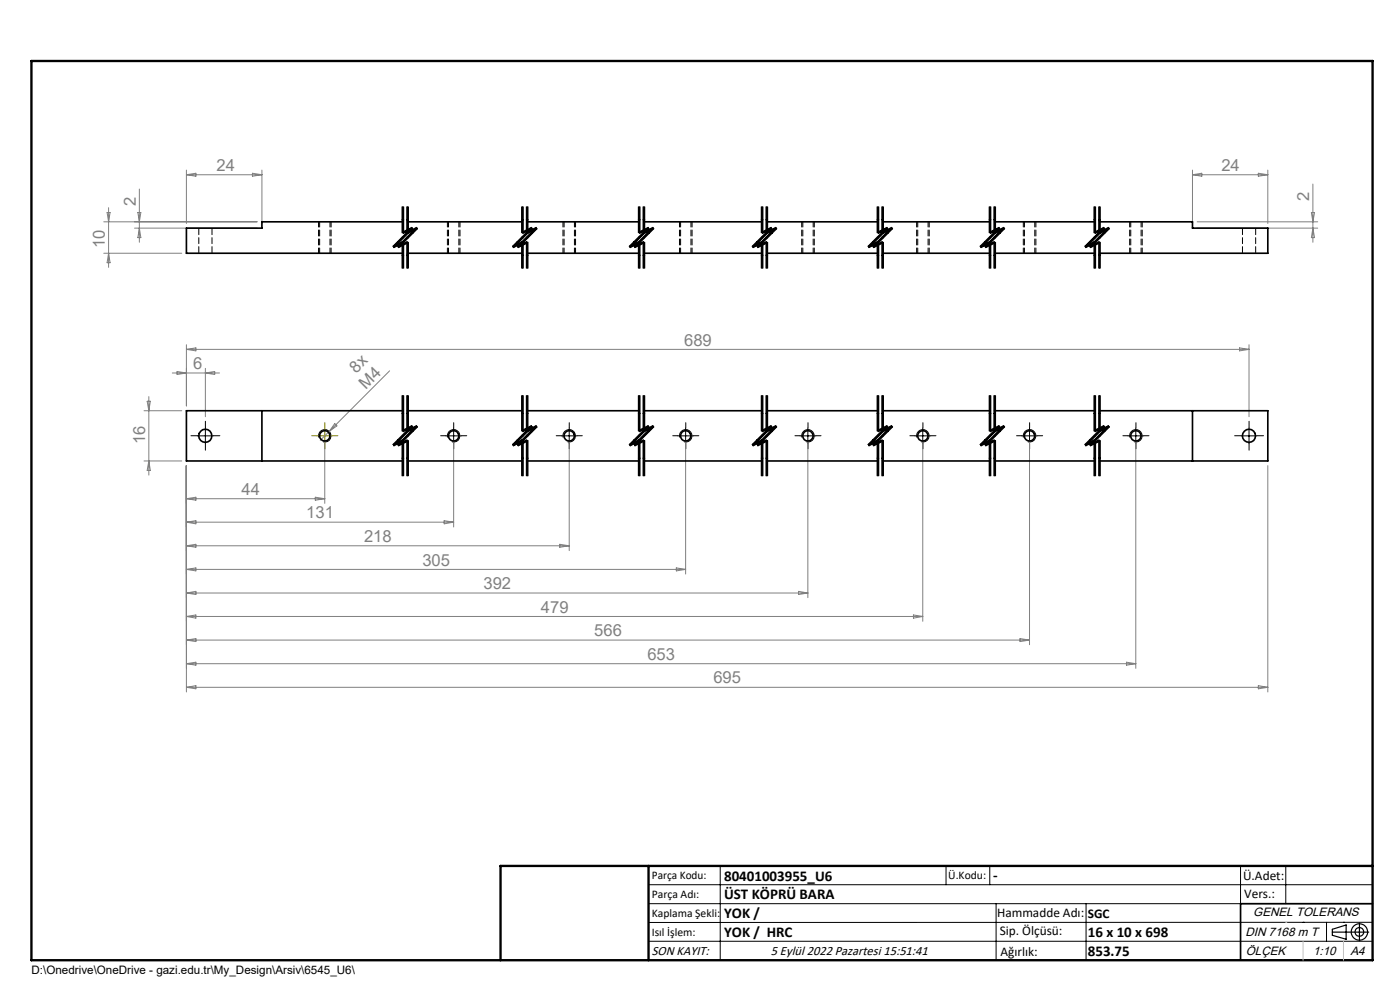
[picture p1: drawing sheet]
<svg xmlns="http://www.w3.org/2000/svg" width="297mm" height="210mm" viewBox="0 0 297 210" stroke-linecap="round" stroke-linejoin="round" font-family="sans-serif">
<g fill="none" stroke="#000" stroke-width=".21">
<path d="M85.3 43.9v5.5M85.3 51.4v5.5M85.4 51.2l-2 1M85.5 43.9v5.5l2-1-4 4 2-1v5.5M85.5 51.5l-2 1M85.6 46.6v2.8zM85.6 43.9v2.7M85.6 51.4v5.5M86.3 43.9v5.5M86.3 51.4v5.5M86.4 51.2l-2 1M86.5 43.9v5.5l2-1-4 4 2-1v5.5"/>
<path d="M86.5 51.5l-2 1M86.5 49.5l2-1-3.9 4M86.6 43.9v5.5M86.6 51.4v5.5M87.3 48.3l-4 4M87.4 48.2l-2 1M87.5 48.5l-2 1M87.6 48.5l-4 4M88.3 48.3l-4 4M88.4 48.2l-2 1M110.7 43.9v5.5M110.7 51.4v5.5"/>
<path d="M110.8 51.2l-2 1M110.8 43.9v5.5l2-1-4 4 2-1v5.5M110.9 51.5l-2 1M111 43.9v5.5M111 51.4v5.5M111.7 43.9v5.5M111.7 51.4v5.5M111.8 43.9v5.5l2-1-4 4 2-1v5.5M111.9 51.5l-2 1M112 43.9v5.5M112 51.4v5.5M112.7 48.3l-4 4"/>
<path d="M112.8 48.2l-2 1M112.9 48.5l-2 1M113 48.5l-4 4M113.7 48.3l-4 4 2.1-1.1M113.8 48.2l-2 1M113.9 48.5l-2 1M114 48.5l-4 4M135.4 43.9v5.5M135.4 51.4v5.5M135.5 51.2l-2 1M135.6 43.9v5.5l2-1-4 4 2-1v5.5M135.7 51.5l-2 1"/>
<path d="M135.8 43.9v5.5M135.8 51.4v5.5M136.4 43.9v5.5M136.4 51.4v5.5M136.5 51.2l-2 1M136.6 43.9v5.5l2-1-4 4 2-1v5.5M136.7 51.5l-2 1M136.8 43.9v5.5M136.8 51.4v5.5M137.5 48.3l-4 4M137.5 48.2l-2 1M137.7 48.5l-2 1"/>
<path d="M137.7 48.5l-4 4M138.5 48.3l-4 4M138.5 48.2l-2 1M138.7 48.5l-2 1M138.7 48.5l-4 4M161.5 43.9v5.5M161.5 51.4v5.5M161.6 51.2l-2 1M161.7 43.9v5.5l2-1-4 4 2-1v5.5M161.8 51.5l-2 1M161.9 43.9v5.5M161.9 51.4v5.5"/>
<path d="M162.5 43.9v5.5M162.5 51.4v5.5M162.6 51.2l-2 1M162.7 43.9v5.5l2-1-4 4 2-1v5.5M162.8 51.5l-2 1M162.9 43.9v5.5M162.9 51.4v5.5M163.5 48.3l-4 4M163.6 48.2l-2 1M163.8 48.5l-2 1M163.8 48.5l-4 4M164.5 48.3l-4 4"/>
<path d="M164.6 48.2l-2 1M164.8 48.5l-2 1M164.8 48.5l-4 4M186.1 43.9v5.5M186.1 51.4v5.5M186.2 51.2l-2 1M186.2 43.9v5.5l2-1-4 4 2-1v5.5M186.3 51.5l-2 1M186.4 43.9v5.5M186.4 51.4v5.5M187.1 43.9v5.5M187.1 51.4v5.5"/>
<path d="M187.2 51.2l-2 1M187.2 43.9v5.5l2-1-4 4 2-1v5.5M187.3 51.5l-2 1M187.4 43.9v5.5M187.4 51.4v5.5M188.1 48.3l-4 4M188.2 48.2l-2 1M188.3 48.5l-2 1M188.4 48.5l-4 4M189.1 48.3l-4 4M189.2 48.2l-2 1M189.3 48.5l-2 1"/>
<path d="M189.4 48.5l-4 4M209.8 43.9v5.5M209.8 51.4v5.5M209.9 51.2l-2 1M210 43.9v5.5l2-1-4 4 2-1v5.5M210.1 51.5l-2 1M210.2 43.9v5.5M210.2 51.4v5.5M210.8 43.9v5.5M210.8 51.4v5.5M210.9 51.2l-2 1M211 43.9v5.5l2-1-4 4 2-1v5.5"/>
<path d="M211.1 51.5l-2 1M211.2 43.9v5.5M211.2 51.4v5.5M211.9 48.3l-4 4M211.9 48.2l-2 1M212.1 48.5l-2 1M212.2 48.5l-4 4M212.9 48.3l-4 4M212.9 48.2l-2 1M213.1 48.5l-2 1M213.2 48.5l-4 4M232.1 43.9v5.5"/>
<path d="M232.1 51.4v5.5M232.2 51.2l-2 1M232.2 43.9v5.5l2-1-4 4 2-1v5.5M232.3 51.5l-2 1M232.4 43.9v5.5M232.4 51.4v5.5M233.1 43.9v5.5M233.1 51.4v5.5M233.2 51.2l-2 1M233.2 43.9v5.5l2-1-4 4 2-1v5.5M233.3 51.5l-2 1M233.4 43.9v5.5"/>
<path d="M233.4 51.4v5.5M234.1 48.3l-4 4M234.2 48.2l-2 1M234.3 48.5l-2 1M234.4 48.5l-4 4M235.1 48.3l-4 4M235.2 48.2l-2 1M235.3 48.5l-2 1M235.4 48.5l-4 4M41.9 92.5h3.3M43.6 90.8v3.3M67.6 92.8a1.33 1.33 0 0 1 1.1-1.7 1.33 1.33 0 0 1 1.5 1.4 1.33 1.33 0 0 1-1.7 1.2"/>
<path d="M85.3 83.9v7.5M85.3 93.4v7.5M85.4 93.3l-2 1M85.5 83.9v7.5l2-1-4 4 2-1v7.5M85.5 93.6l-2 1M85.6 87.7v3.7zM85.6 83.9v3.8M85.6 93.4v7.5M86.3 83.9v7.5M86.3 93.4v7.5M86.4 93.3l-2 1M86.5 83.9v7.5l2-1-4 4 2-1v7.5"/>
<path d="M86.5 93.6l-2 1M86.6 83.9v7.5M86.6 93.4v7.5M87.3 90.3l-4 4M87.4 90.3l-2 1M87.5 90.6l-2 1M87.6 90.6l-4 4M88.3 90.3l-4 4M88.4 90.3l-2 1M88.5 90.6l-2 1M88.6 90.6l-4 4M94.6 92.5h3.3"/>
<path d="M94.9 92.8a1.33 1.33 0 0 1 1.2-1.7 1.33 1.33 0 0 1 1.4 1.4 1.33 1.33 0 0 1-1.6 1.2M96.2 90.8v3.3M110.7 83.9v7.5M110.7 93.4v7.5M110.8 93.3l-2 1M110.8 83.9v7.5l2-1-4 4 2-1v7.5M110.9 93.6l-2 1M111 83.9v7.5M111 93.4v7.5M111.7 83.9v7.5M111.7 93.4v7.5M111.8 93.3l-2 1"/>
<path d="M111.8 83.9v7.5l2-1-4 4 2-1v7.5M111.9 93.6l-2 1M112 83.9v7.5M112 93.4v7.5M112.7 90.3l-4 4M112.8 90.3l-2 1M112.9 90.6l-2 1M113 90.6l-4 4M113.7 90.3l-4 4M113.8 90.3l-2 1M113.9 90.6l-2 1M114 90.6l-4 4"/>
<path d="M119.1 92.5h3.3M119.5 92.8a1.33 1.33 0 0 1 1.1-1.7 1.33 1.33 0 0 1 1.4 1.4 1.33 1.33 0 0 1-1.6 1.2M120.8 90.8v3.3M135.4 83.9v7.5M135.4 93.4v7.5M135.5 93.3l-2 1M135.6 83.9v7.5l2-1-4 4 2-1v7.5M135.7 93.6l-2 1M135.8 83.9v7.5M135.8 93.4v7.5M136.4 83.9v7.5M136.4 93.4v7.5"/>
<path d="M136.5 93.3l-2 1M136.6 83.9v7.5l2-1-4 4 2-1v7.5M136.7 93.6l-2 1M136.8 83.9v7.5M136.8 93.4v7.5M137.5 90.3l-4 4M137.5 90.3l-2 1M137.7 90.6l-2 1M137.7 90.6l-4 4M138.5 90.3l-4 4M138.5 90.3l-2 1M138.7 90.6l-2 1"/>
<path d="M138.7 90.6l-4 4M143.8 92.5h3.3M144.2 92.8a1.33 1.33 0 0 1 1.1-1.7 1.33 1.33 0 0 1 1.5 1.4 1.33 1.33 0 0 1-1.7 1.2M145.5 90.8v3.3M161.5 83.9v7.5M161.5 93.4v7.5M161.6 93.3l-2 1M161.7 83.9v7.5l2-1-4 4 2-1v7.5M161.8 93.6l-2 1M161.9 83.9v7.5M161.9 93.4v7.5M162.5 83.9v7.5"/>
<path d="M162.5 93.4v7.5M162.6 93.3l-2 1M162.7 83.9v7.5l2-1-4 4 2-1v7.5M162.8 93.6l-2 1M162.9 83.9v7.5M162.9 93.4v7.5M163.5 90.3l-4 4M163.6 90.3l-2 1M163.8 90.6l-2 1M163.8 90.6l-4 4M164.5 90.3l-4 4M164.6 90.3l-2 1"/>
<path d="M164.8 90.6l-2 1M164.8 90.6l-4 4M169.7 92.5h3.4M170.1 92.8a1.33 1.33 0 0 1 1.1-1.7 1.33 1.33 0 0 1 1.5 1.4 1.33 1.33 0 0 1-1.6 1.2M171.4 90.8v3.3M186.1 83.9v7.5M186.1 93.4v7.5M186.2 93.3l-2 1M186.2 83.9v7.5l2-1-4 4 2-1v7.5M186.3 93.6l-2 1M186.4 83.9v7.5M186.4 93.4v7.5"/>
<path d="M187.1 83.9v7.5M187.1 93.4v7.5M187.2 93.3l-2 1M187.2 83.9v7.5l2-1-4 4 2-1v7.5M187.3 93.6l-2 1M187.4 83.9v7.5M187.4 93.4v7.5M188.1 90.3l-4 4M188.2 90.3l-2 1M188.3 90.6l-2 1M188.4 90.6l-4 4M189.1 90.3l-4 4"/>
<path d="M189.2 90.3l-2 1M189.3 90.6l-2 1M189.4 90.6l-4 4M194.1 92.5h3.3M194.5 92.8a1.33 1.33 0 0 1 1.1-1.7 1.33 1.33 0 0 1 1.5 1.4 1.33 1.33 0 0 1-1.7 1.2M195.8 90.8v3.3M209.8 83.9v7.5M209.8 93.4v7.5M209.9 93.3l-2 1M210 83.9v7.5l2-1-4 4 2-1v7.5M210.1 93.6l-2 1M210.2 83.9v7.5"/>
<path d="M210.2 93.4v7.5M210.8 83.9v7.5M210.8 93.4v7.5M210.9 93.3l-2 1M211 83.9v7.5l2-1-4 4 2-1v7.5M211.1 93.6l-2 1M211.2 83.9v7.5M211.2 93.4v7.5M211.9 90.3l-4 4M211.9 90.3l-2 1M212.1 90.6l-2 1M212.2 90.6l-4 4"/>
<path d="M212.9 90.3l-4 4M212.9 90.3l-2 1M213.1 90.6l-2 1M213.2 90.6l-4 4M216.7 92.5h3.4M217.1 92.8a1.34 1.34 0 0 1 1.1-1.7 1.34 1.34 0 0 1 1.5 1.4 1.34 1.34 0 0 1-1.6 1.2M218.4 90.8v3.3M232.1 83.9v7.5M232.1 93.4v7.5M232.2 93.3l-2 1M232.2 83.9v7.5l2-1-4 4 2-1v7.5M232.3 93.6l-2 1"/>
<path d="M232.4 83.9v7.5M232.4 93.4v7.5M233.1 83.9v7.5M233.1 93.4v7.5M233.2 93.3l-2 1M233.2 83.9v7.5l2-1-4 4 2-1v7.5M233.3 93.6l-2 1M233.4 83.9v7.5M233.4 93.4v7.5M234.1 90.3l-4 4M234.2 90.3l-2 1M234.3 90.6l-2 1"/>
<path d="M234.4 90.6l-4 4M235.1 90.3l-4 4M235.2 90.3l-2 1M235.3 90.6l-2 1M235.4 90.6l-4 4M239.3 92.5h3.3M239.7 92.8a1.33 1.33 0 0 1 1.1-1.7 1.33 1.33 0 0 1 1.5 1.4 1.33 1.33 0 0 1-1.7 1.2M240.9 90.8v3.3M263.3 92.5h3.3M265 90.8v3.3M137.6 187.7h153.6M137.6 191.7h153.6"/>
<path d="M137.6 199.7h153.6M152.8 183.7v20M200.7 183.7v4M210 183.7v4M211.3 191.7v12M230.4 191.7v12M263.2 183.7v20M272.8 183.7v8M276.4 195.6h.1M281.4 195.6v4.1M285 195.6h.1M291.2 195.6l-153.6 .1"/>
</g>
<g fill="none" stroke="#000" stroke-width=".25">
<path d="M282.6 197.7h7.8M282.6 197.1l3-.9v3l-3-.8zM288.4 195.8v3.8M106.2 203.7h185"/>
<circle cx="288.4" cy="197.7" r="1.74"/>
<circle cx="288.4" cy="197.7" r=".93"/>
</g>
<g fill="none" stroke="#000" stroke-width=".21" stroke-dasharray="15.2 1.3 1.3 1.3">
<path d="M41.9 92.4h-1.4M43.6 90.8v-1.4M43.6 94.1v1.4M45.2 92.4h1.4M94.6 92.4h-1.1M96.2 90.8v-1.1M96.2 94.1v1.1M97.9 92.4h1.1M119.1 92.4h-1.1M120.8 90.8v-1.1M120.8 94.1v1.1M122.4 92.4h1.1"/>
<path d="M143.8 92.4h-1.1M145.5 90.8v-1.1M145.5 94.1v1.1M147.1 92.4h1.1M169.7 92.4h-1.1M171.4 90.8v-1.1M171.4 94.1v1.1M173.1 92.4h1.1M194.1 92.4h-1.1M195.8 90.8v-1.1M195.8 94.1v1.1M197.5 92.4h1.1"/>
<path d="M216.8 92.4h-1.1M218.4 90.8v-1.1M218.4 94.1v1.1M220.1 92.4h1.1M239.3 92.4h-1.1M241 90.8v-1.1M241 94.1v1.1M242.6 92.4h1.1M263.3 92.4h-1.4M265 90.8v-1.4M265 94.1v1.4M266.6 92.4h1.4"/>
</g>
<path d="M67.2 92.4h-1.1M68.9 90.8v-1.1M68.9 94.1v1.1M70.6 92.4h1.1" fill="none" stroke="#808000" stroke-width=".21" stroke-dasharray="15.2 1.3 1.3 1.3"/>
<path d="M67.2 92.5h3.4M68.9 90.8v3.3" fill="none" stroke="#808000" stroke-width=".21"/>
<g fill="none" stroke="#000" stroke-width=".21" stroke-dasharray="1.3 .6" stroke-dashoffset=".2">
<path d="M67.6 47v6.7M67.8 47v6.7M70 53.7v-6.7M70.2 53.7v-6.7M94.9 47v6.7M95.1 47v6.7M97.3 53.7v-6.7M97.6 53.7v-6.7M119.4 47v6.7M119.7 47v6.7M121.9 53.7v-6.7M122.1 53.7v-6.7"/>
<path d="M144.1 47v6.7M144.4 47v6.7M146.6 53.7v-6.7M146.8 53.7v-6.7M170.1 47v6.7M170.3 47v6.7M172.5 53.7v-6.7M172.7 53.7v-6.7M194.5 47v6.7M194.7 47v6.7M196.9 53.7v-6.7M197.1 53.7v-6.7"/>
<path d="M217.1 47v6.7M217.3 47v6.7M219.5 53.7v-6.7M219.8 53.7v-6.7M239.6 47v6.7M239.9 47v6.7M242.1 53.7v-6.7M242.3 53.7v-6.7"/>
</g>
<g fill="none" stroke="#000" stroke-width=".21" stroke-dasharray="6.3 1.3 1.3 1.3" stroke-dashoffset="4.5">
<path d="M85.5 83.9v7.5M85.5 93.4v7.5M86.5 83.9v7.5M86.5 93.4v7.5M110.8 83.9v7.5M110.8 93.4v7.5M111.8 83.9v7.5M111.8 93.4v7.5M135.6 83.9v7.5M135.6 93.4v7.5M136.6 83.9v7.5M136.6 93.4v7.5"/>
<path d="M161.7 83.9v7.5M161.7 93.4v7.5M162.7 83.9v7.5M162.7 93.4v7.5M186.2 83.9v7.5M186.2 93.4v7.5M187.2 83.9v7.5M187.2 93.4v7.5M210 83.9v7.5M210 93.4v7.5M211 83.9v7.5M211 93.4v7.5"/>
<path d="M232.2 83.9v7.5M232.2 93.4v7.5M233.2 83.9v7.5M233.2 93.4v7.5"/>
</g>
<g fill="none" stroke="#000" stroke-width=".21" stroke-dasharray="6.3 1.3 1.3 1.3">
<path d="M83.5 52.4l2-1M84.5 52.4l2-1M85.5 49.4l2-1M85.5 50.4l-2 2M86.5 49.4l2-1M86.5 50.4l-2 2M87.5 48.4l-2 2M88.5 48.4l-2 2M108.8 52.4l2-1M109.8 52.4l2-1M110.8 49.4l2-1M110.8 50.4l-2 2"/>
<path d="M111.8 49.4l2-1M111.8 50.4l-2 2M112.8 48.4l-2 2M113.8 48.4l-2 2M133.6 52.4l2-1M134.6 52.4l2-1M135.6 49.4l2-1M135.6 50.4l-2 2M136.6 49.4l2-1M136.6 50.4l-2 2M137.6 48.4l-2 2M138.6 48.4l-2 2"/>
<path d="M159.7 52.4l2-1M160.7 52.4l2-1M161.7 49.4l2-1M161.7 50.4l-2 2M162.7 49.4l2-1M162.7 50.4l-2 2M163.7 48.4l-2 2M164.7 48.4l-2 2M184.2 52.4l2-1M185.2 52.4l2-1M186.2 49.4l2-1M186.2 50.4l-2 2"/>
<path d="M187.2 49.4l2-1M187.2 50.4l-2 2M188.2 48.4l-2 2M189.2 48.4l-2 2M208 52.4l2-1M209 52.4l2-1M210 49.4l2-1M210 50.4l-2 2M211 49.4l2-1M211 50.4l-2 2M212 48.4l-2 2M213 48.4l-2 2"/>
<path d="M230.2 52.4l2-1M231.2 52.4l2-1M232.2 49.4l2-1M232.2 50.4l-2 2M233.2 49.4l2-1M233.2 50.4l-2 2M234.2 48.4l-2 2M235.2 48.4l-2 2M83.5 94.4l2-1M84.5 94.4l2-1M85.5 91.4l2-1M85.5 92.4l-2 2"/>
<path d="M86.5 91.4l2-1M86.5 92.4l-2 2M87.5 90.4l-2 2M88.5 90.4l-2 2M108.8 94.4l2-1M109.8 94.4l2-1M110.8 91.4l2-1M110.8 92.4l-2 2M111.8 91.4l2-1M111.8 92.4l-2 2M112.8 90.4l-2 2M113.8 90.4l-2 2"/>
<path d="M133.6 94.4l2-1M134.6 94.4l2-1M135.6 91.4l2-1M135.6 92.4l-2 2M136.6 91.4l2-1M136.6 92.4l-2 2M137.6 90.4l-2 2M138.6 90.4l-2 2M159.7 94.4l2-1M160.7 94.4l2-1M161.7 91.4l2-1M161.7 92.4l-2 2"/>
<path d="M162.7 91.4l2-1M162.7 92.4l-2 2M163.7 90.4l-2 2M164.7 90.4l-2 2M184.2 94.4l2-1M185.2 94.4l2-1M186.2 91.4l2-1M186.2 92.4l-2 2M187.2 91.4l2-1M187.2 92.4l-2 2M188.2 90.4l-2 2M189.2 90.4l-2 2"/>
<path d="M208 94.4l2-1M209 94.4l2-1M210 91.4l2-1M210 92.4l-2 2M211 91.4l2-1M211 92.4l-2 2M212 90.4l-2 2M213 90.4l-2 2M230.2 94.4l2-1M231.2 94.4l2-1M232.2 91.4l2-1M232.2 92.4l-2 2"/>
<path d="M233.2 91.4l2-1M233.2 92.4l-2 2M234.2 90.4l-2 2M235.2 90.4l-2 2"/>
</g>
<g fill="none" stroke="#000" stroke-width=".21" stroke-dasharray="6.3 1.3 1.3 1.3" stroke-dashoffset="5.5">
<path d="M85.5 43.9v5.5M85.5 51.4v5.5M86.5 43.9v5.5M86.5 51.4v5.5M110.8 43.9v5.5M110.8 51.4v5.5M111.8 43.9v5.5M111.8 51.4v5.5M135.6 43.9v5.5M135.6 51.4v5.5M136.6 43.9v5.5M136.6 51.4v5.5"/>
<path d="M161.7 43.9v5.5M161.7 51.4v5.5M162.7 43.9v5.5M162.7 51.4v5.5M186.2 43.9v5.5M186.2 51.4v5.5M187.2 43.9v5.5M187.2 51.4v5.5M210 43.9v5.5M210 51.4v5.5M211 43.9v5.5M211 51.4v5.5"/>
<path d="M232.2 43.9v5.5M232.2 51.4v5.5M233.2 43.9v5.5M233.2 51.4v5.5"/>
</g>
<g fill="none" stroke="#000" stroke-width=".35">
<path d="M85.4 47.1h-29.8v1.3h-16.1v5.3h45.9M86.4 53.7h24.4M86.4 47.1h24.4M111.8 53.7h23.8M111.8 47.1h23.8M136.6 53.7h25M136.6 47.1h25M162.7 53.7h23.5M162.7 47.1h23.5M187.2 53.7h22.8M187.2 47.1h22.8M211 53.7h21.2"/>
<path d="M211 47.1h21.2M233.2 47.1h19.8v1.3h16v5.3h-35.8M55.6 87.1v10.7M85.4 87.1h-45.9v10.7h45.9M86.4 97.8h24.4M86.4 87.1h24.4M111.8 97.8h23.8M111.8 87.1h23.8M136.6 97.8h25M136.6 87.1h25M162.7 97.8h23.5M162.7 87.1h23.5"/>
<path d="M187.2 97.8h22.8M187.2 87.1h22.8M211 97.8h21.2M211 87.1h21.2M233.2 87.1h35.8v10.7h-35.8M253 87.1v10.7M291.2 191.7h-28v12"/>
<circle cx="43.6" cy="92.4" r="1.39"/>
<circle cx="68.9" cy="92.4" r="1.1"/>
<circle cx="96.2" cy="92.4" r="1.1"/>
<circle cx="120.8" cy="92.4" r="1.1"/>
<circle cx="145.5" cy="92.5" r="1.09"/>
<circle cx="171.4" cy="92.5" r="1.09"/>
<circle cx="195.8" cy="92.5" r="1.09"/>
<circle cx="218.4" cy="92.4" r="1.1"/>
<circle cx="241" cy="92.5" r="1.09"/>
<circle cx="265" cy="92.4" r="1.39"/>
</g>
<path d="M6.7 12.9h284.5v190.8h-284.5zM137.6 183.7v20M291.2 183.7h-185v20" fill="none" stroke="#000" stroke-width=".5"/>
<path d="M276.4 199.7v4M285 199.7v4" fill="none" stroke="#c0c0c0" stroke-width=".21"/>
<path d="M272.8 195.6h.1" fill="none" stroke="#c0c0c0" stroke-width=".25"/>
<g fill="none" stroke="#808080" stroke-width=".21">
<path d="M39.5 36.1v11.3M39.5 37.1h16.1M39.5 37.1l2.1-.3v.6zM53.6 36.8l2 .3-2 .3zM55.6 36.1v11.3M253 37.1h16M253 36.1v11.3M253 37.1l2-.3v.6zM266.9 36.8l2.1 .3-2.1 .3zM269 36.1v11.3M278.5 39v12.4M22 47.1h32.5"/>
<path d="M22 53.7h16.6M22.7 45.1h.7l-.4 2zM23 44.1v12.6M23 53.7l.4 2h-.7zM28.5 48.4h26M29.2 45.1h.7l-.3 2zM29.6 48.4l.3 2h-.7zM29.6 40.1v11.3M254 48.4h25.5M254 47.1h25.5M278.2 45.1h.7l-.4 2zM278.5 48.4l.4 2h-.7z"/>
<path d="M36.5 79.1h10.1M37.6 78.8l1.9 .3-1.9 .3zM39.5 73.1v13M39.5 74.1l2.1-.3v.6zM39.5 74.1h225.5M43.6 78.1v10.3M43.6 79.1l1.9-.3v.6zM82.7 78.7l-14.8 14.7M263 73.8l2 .3-2 .3zM265 73.1v15.3M30.6 97.8h8M30.6 87.1h8"/>
<path d="M31.2 85.1h.7l-.3 2zM31.6 84.1v16.7M31.6 97.8l.3 2h-.7zM39.5 98.8v48M68.9 93.4v13.4M71 89.8l.5 .5-1.7 1.2zM96.2 93.4v18.4M120.8 93.4v23.4M145.5 93.4v28.4M171.4 93.4v33.4M195.8 93.4v38.4M218.4 93.4v43.4"/>
<path d="M240.9 93.4v48.4M269 98.8v48M39.5 105.8l2.1-.3v.6zM39.5 110.8l2.1-.4v.7zM39.5 115.8l2.1-.3v.6zM39.5 105.8h29.4M39.5 110.8h56.7M39.5 115.8h81.3M66.9 105.5l2 .3-2 .3zM94.2 110.4l2 .4-2 .3zM118.7 115.5l2.1 .3-2.1 .3zM39.5 120.8l2.1-.3v.6z"/>
<path d="M39.5 125.8l2.1-.4v.7zM39.5 130.8l2.1-.4v.7zM39.5 135.8l2.1-.3v.6zM39.5 120.8h106M39.5 125.8h131.9M39.5 130.8h156.3M39.5 135.8h178.9M143.5 120.5l2 .3-2 .3zM169.4 125.4l2 .4-2 .3zM193.8 130.4l2 .4-2 .3zM216.4 135.5l2 .3-2 .3zM39.5 140.8l2.1-.3v.6z"/>
<path d="M39.5 145.8l2.1-.4v.7zM39.5 140.8h201.4M39.5 145.8h229.5M239 140.5l1.9 .3-1.9 .3zM266.9 145.4l2.1 .4-2.1 .3z"/>
</g>
<path d="M42.2 48.4v5.3M45 53.7v-5.3M263.6 48.4v5.3M266.4 53.7v-5.3" fill="none" stroke="#000" stroke-width=".21" stroke-dasharray="1.3 .6" stroke-dashoffset="-.1"/>
<g font-size="3.5" fill="#808080">
<text x="45.9" y="36.3">24</text>
<text x="259.1" y="36.3">24</text>
<text x="28.8" y="43.6" transform="rotate(-90 28.8 43.6)">2</text>
<text x="277.8" y="42.5" transform="rotate(-90 277.8 42.5)">2</text>
<text x="22.3" y="52.6" transform="rotate(-90 22.3 52.6)">10</text>
<text x="145.1" y="73.3">689</text>
<text x="41" y="78.3">6</text>
<text x="75.6" y="79.3" transform="rotate(-45 75.6 79.3)">8x</text>
<text x="77.6" y="82.7" transform="rotate(-45 77.6 82.7)">M4</text>
<text x="30.8" y="94.2" transform="rotate(-90 30.8 94.2)">16</text>
<text x="51.2" y="105">44</text>
<text x="65" y="110">131</text>
<text x="77.2" y="115">218</text>
<text x="89.6" y="120">305</text>
<text x="102.6" y="125">392</text>
<text x="114.7" y="130">479</text>
<text x="126.1" y="135">566</text>
<text x="137.3" y="140">653</text>
<text x="151.3" y="145">695</text>
</g>
<g font-size="3.2">
<text x="153.6" y="186.8">80401003955_U6</text>
<text x="153.6" y="190.8">ÜST KÖPRÜ BARA</text>
<text x="210.7" y="186.6">-</text>
<text x="153.6" y="194.8">YOK /</text>
<text x="153.6" y="198.8">YOK / HRC</text>
<text x="230.8" y="198.7">16 x 10 x 698</text>
<text x="230.8" y="202.8">853.75</text>
</g>
<g font-size="2.8">
<text x="263.7" y="186.7">Ü.Adet:</text>
<text x="263.9" y="190.5">Vers.:</text>
<text x="211.5" y="194.5">Hammadde Adı:</text>
<text x="230.8" y="194.7">SGC</text>
<text x="138.3" y="202.6">SON KAYIT:</text>
<text x="163.5" y="202.6">5 Eylül 2022 Pazartesi 15:51:41</text>
<text x="212.1" y="198.4">Sip. Ölçüsü:</text>
<text x="212.2" y="202.7">Ağırlık:</text>
</g>
<g font-size="2.6">
<text x="265.9" y="194.4">GENEL TOLERANS</text>
<text x="264.2" y="198.5">DIN 7168 m T</text>
<text x="264.3" y="202.6">ÖLÇEK</text>
<text x="278.5" y="202.6">1:10</text>
<text x="286.5" y="202.6">A4</text>
</g>
<g font-size="2.5">
<text x="138.3" y="186.4">Parça Kodu:</text>
<text x="138.3" y="190.5">Parça Adı:</text>
<text x="201.2" y="186.5">Ü.Kodu:</text>
<text x="138.3" y="194.5">Kaplama Şekli:</text>
<text x="138.3" y="198.6">Isıl İşlem:</text>
<text x="6.7" y="206.7">D:\Onedrive\OneDrive - gazi.edu.tr\My_Design\Arsiv\6545_U6\</text>
</g>
</svg>
